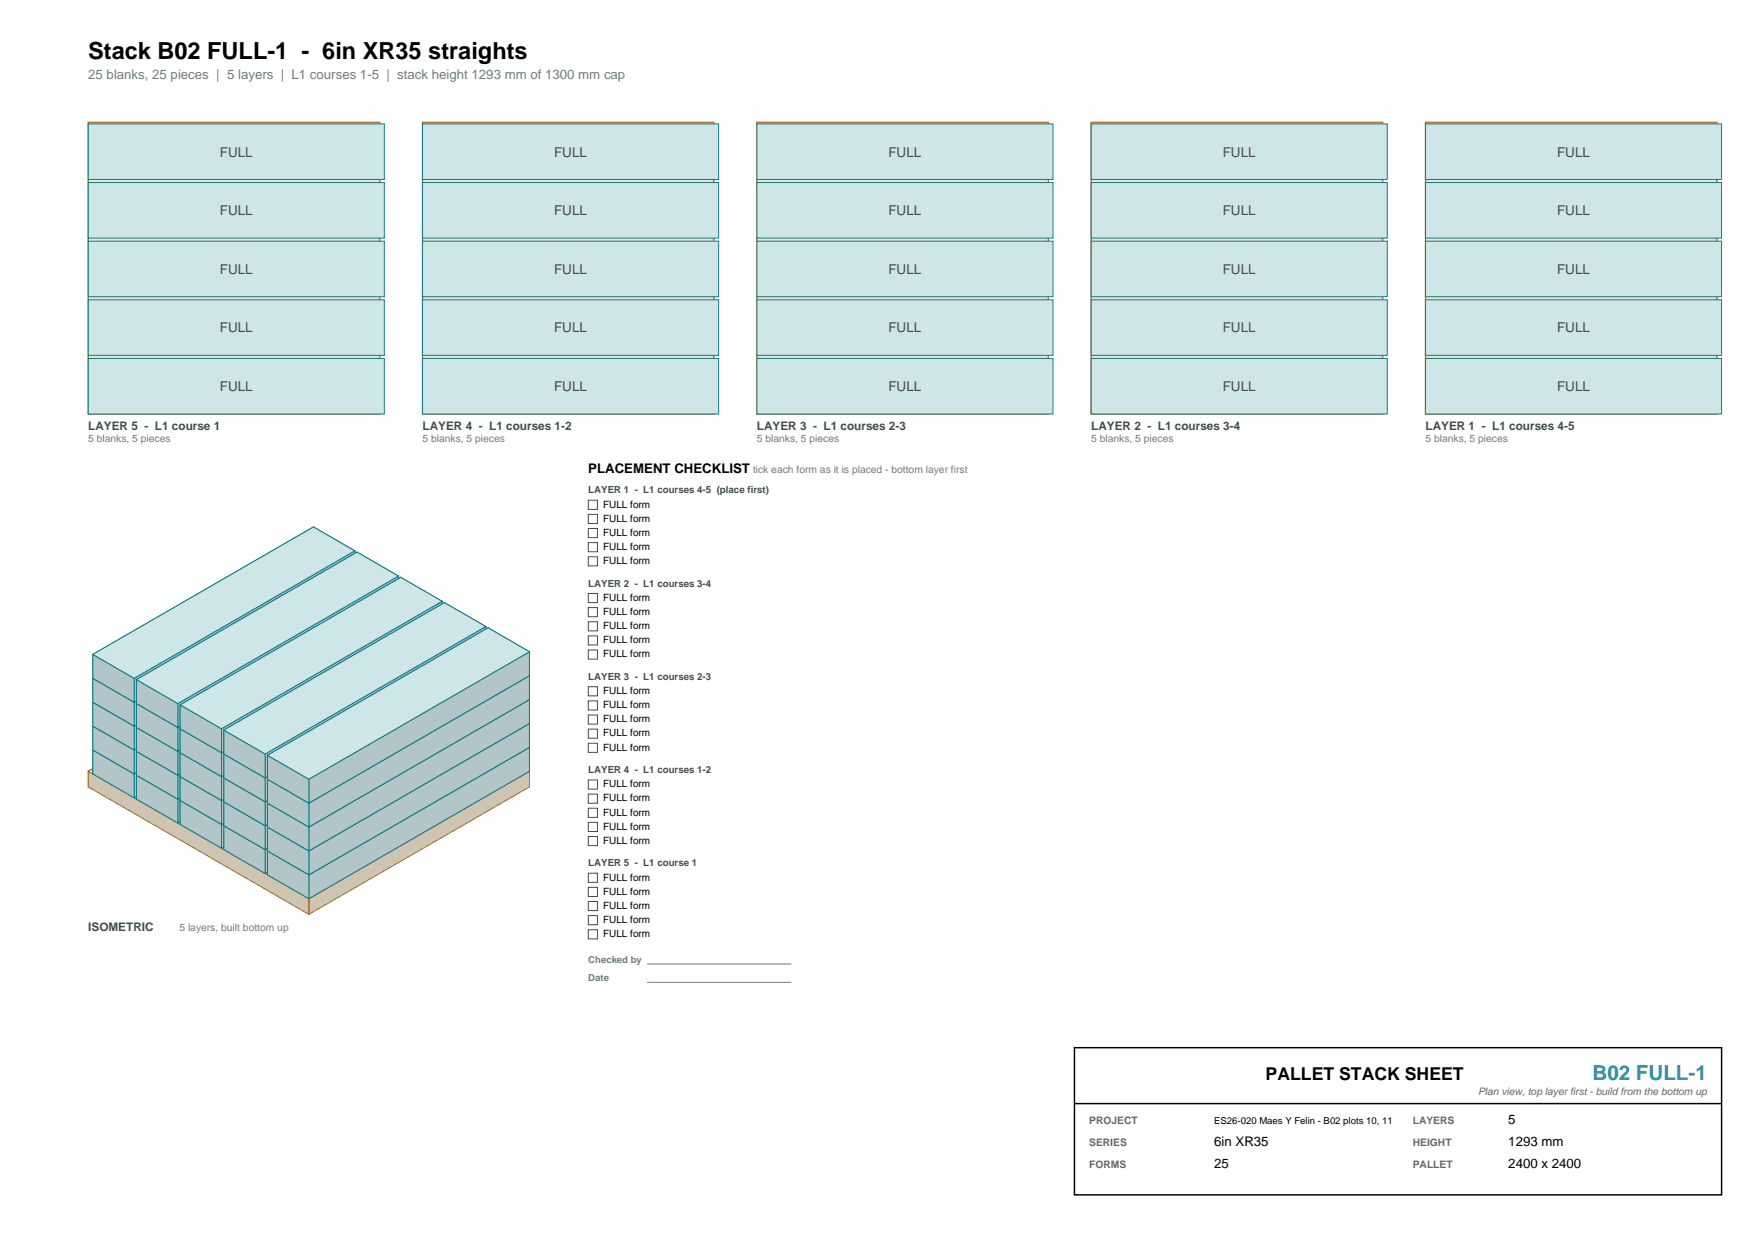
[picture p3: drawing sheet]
<svg xmlns="http://www.w3.org/2000/svg" width="420mm" height="297mm" viewBox="0 0 420 297" stroke-linecap="round" stroke-linejoin="round" font-family="sans-serif">
<path d="M21.2 29.3h69.9v69.9h-69.9z" fill-rule="evenodd" fill="#f0e4ce" stroke="#b4762b" stroke-width=".35"/>
<g fill="#cfe6e9" stroke="#0e7c86" stroke-width=".24">
<path d="M21.2 85.9h71v13.3h-71z" fill-rule="evenodd"/>
<path d="M21.2 71.9h71v13.3h-71z" fill-rule="evenodd"/>
<path d="M21.2 57.8h71v13.3h-71z" fill-rule="evenodd"/>
<path d="M21.2 43.8h71v13.3h-71z" fill-rule="evenodd"/>
<path d="M21.2 29.7h71v13.3h-71z" fill-rule="evenodd"/>
</g>
<path d="M101.4 29.3h69.9v69.9h-69.9z" fill-rule="evenodd" fill="#f0e4ce" stroke="#b4762b" stroke-width=".35"/>
<g fill="#cfe6e9" stroke="#0e7c86" stroke-width=".24">
<path d="M101.4 85.9h71v13.3h-71z" fill-rule="evenodd"/>
<path d="M101.4 71.9h71v13.3h-71z" fill-rule="evenodd"/>
<path d="M101.4 57.8h71v13.3h-71z" fill-rule="evenodd"/>
<path d="M101.4 43.8h71v13.3h-71z" fill-rule="evenodd"/>
<path d="M101.4 29.7h71v13.3h-71z" fill-rule="evenodd"/>
</g>
<path d="M181.5 29.3h69.9v69.9h-69.9z" fill-rule="evenodd" fill="#f0e4ce" stroke="#b4762b" stroke-width=".35"/>
<g fill="#cfe6e9" stroke="#0e7c86" stroke-width=".24">
<path d="M181.5 85.9h71.1v13.3h-71.1z" fill-rule="evenodd"/>
<path d="M181.5 71.9h71.1v13.3h-71.1z" fill-rule="evenodd"/>
<path d="M181.5 57.8h71.1v13.3h-71.1z" fill-rule="evenodd"/>
<path d="M181.5 43.8h71.1v13.3h-71.1z" fill-rule="evenodd"/>
<path d="M181.5 29.7h71.1v13.3h-71.1z" fill-rule="evenodd"/>
</g>
<path d="M261.7 29.3h69.9v69.9h-69.9z" fill-rule="evenodd" fill="#f0e4ce" stroke="#b4762b" stroke-width=".35"/>
<g fill="#cfe6e9" stroke="#0e7c86" stroke-width=".24">
<path d="M261.7 85.9h71.1v13.3h-71.1z" fill-rule="evenodd"/>
<path d="M261.7 71.9h71.1v13.3h-71.1z" fill-rule="evenodd"/>
<path d="M261.7 57.8h71.1v13.3h-71.1z" fill-rule="evenodd"/>
<path d="M261.7 43.8h71.1v13.3h-71.1z" fill-rule="evenodd"/>
<path d="M261.7 29.7h71.1v13.3h-71.1z" fill-rule="evenodd"/>
</g>
<path d="M341.9 29.3h69.9v69.9h-69.9z" fill-rule="evenodd" fill="#f0e4ce" stroke="#b4762b" stroke-width=".35"/>
<g fill="#cfe6e9" stroke="#0e7c86" stroke-width=".24">
<path d="M341.9 85.9h71v13.3h-71z" fill-rule="evenodd"/>
<path d="M341.9 71.9h71v13.3h-71z" fill-rule="evenodd"/>
<path d="M341.9 57.8h71v13.3h-71z" fill-rule="evenodd"/>
<path d="M341.9 43.8h71v13.3h-71z" fill-rule="evenodd"/>
<path d="M341.9 29.7h71v13.3h-71z" fill-rule="evenodd"/>
</g>
<g fill="#cec4b1" stroke="#b4762b" stroke-width=".24">
<path d="M74.1 154.3l52.9 30.6v3.7l-52.9-30.5z" fill-rule="evenodd"/>
<path d="M21.2 184.9l52.9-30.6v3.8l-52.9 30.5z" fill-rule="evenodd"/>
<path d="M74.1 215.4l52.9-30.5v3.7l-52.9 30.6z" fill-rule="evenodd"/>
<path d="M21.2 184.9l52.9 30.5v3.8l-52.9-30.6z" fill-rule="evenodd"/>
</g>
<path d="M21.2 184.9l52.9-30.6 52.9 30.6-52.9 30.5z" fill-rule="evenodd" fill="#f0e4ce" stroke="#b4762b" stroke-width=".24"/>
<g fill="#b2c5c8" stroke="#0e7c86" stroke-width=".24">
<path d="M75.2 149.2l9.9 5.8v5.7l-9.9-5.7z" fill-rule="evenodd"/>
<path d="M22.3 179.8l52.9-30.6v5.8l-52.9 30.5z" fill-rule="evenodd"/>
<path d="M32.2 185.5l52.9-30.5v5.7l-52.9 30.5z" fill-rule="evenodd"/>
<path d="M22.3 179.8l9.9 5.7v5.7l-9.9-5.7z" fill-rule="evenodd"/>
</g>
<path d="M22.3 179.8l52.9-30.6 9.9 5.8-52.9 30.5z" fill-rule="evenodd" fill="#cfe6e9" stroke="#0e7c86" stroke-width=".24"/>
<g fill="#b2c5c8" stroke="#0e7c86" stroke-width=".24">
<path d="M85.7 155.3l9.9 5.7v5.7l-9.9-5.7z" fill-rule="evenodd"/>
<path d="M32.7 185.8l53-30.5v5.7l-53 30.6z" fill-rule="evenodd"/>
<path d="M42.7 191.6l52.9-30.6v5.7l-52.9 30.6z" fill-rule="evenodd"/>
<path d="M32.7 185.8l10 5.8v5.7l-10-5.7z" fill-rule="evenodd"/>
</g>
<path d="M32.7 185.8l53-30.5 9.9 5.7-52.9 30.6z" fill-rule="evenodd" fill="#cfe6e9" stroke="#0e7c86" stroke-width=".24"/>
<g fill="#b2c5c8" stroke="#0e7c86" stroke-width=".24">
<path d="M96.1 161.3l10 5.8v5.7l-10-5.7z" fill-rule="evenodd"/>
<path d="M43.2 191.9l52.9-30.6v5.8l-52.9 30.5z" fill-rule="evenodd"/>
<path d="M53.1 197.6l53-30.5v5.7l-53 30.5z" fill-rule="evenodd"/>
<path d="M43.2 191.9l9.9 5.7v5.7l-9.9-5.7z" fill-rule="evenodd"/>
</g>
<path d="M43.2 191.9l52.9-30.6 10 5.8-53 30.5z" fill-rule="evenodd" fill="#cfe6e9" stroke="#0e7c86" stroke-width=".24"/>
<g fill="#b2c5c8" stroke="#0e7c86" stroke-width=".24">
<path d="M106.6 167.4l9.9 5.7v5.7l-9.9-5.7z" fill-rule="evenodd"/>
<path d="M53.7 197.9l52.9-30.5v5.7l-52.9 30.6z" fill-rule="evenodd"/>
<path d="M63.6 203.7l52.9-30.6v5.7l-52.9 30.6z" fill-rule="evenodd"/>
<path d="M53.7 197.9l9.9 5.8v5.7l-9.9-5.7z" fill-rule="evenodd"/>
</g>
<path d="M53.7 197.9l52.9-30.5 9.9 5.7-52.9 30.6z" fill-rule="evenodd" fill="#cfe6e9" stroke="#0e7c86" stroke-width=".24"/>
<g fill="#b2c5c8" stroke="#0e7c86" stroke-width=".24">
<path d="M117.1 173.4l9.9 5.7v5.8l-9.9-5.8z" fill-rule="evenodd"/>
<path d="M64.2 204l52.9-30.6v5.7l-52.9 30.6z" fill-rule="evenodd"/>
<path d="M74.1 209.7l52.9-30.6v5.8l-52.9 30.5z" fill-rule="evenodd"/>
<path d="M64.2 204l9.9 5.7v5.7l-9.9-5.7z" fill-rule="evenodd"/>
</g>
<path d="M64.2 204l52.9-30.6 9.9 5.7-52.9 30.6z" fill-rule="evenodd" fill="#cfe6e9" stroke="#0e7c86" stroke-width=".24"/>
<g fill="#b2c5c8" stroke="#0e7c86" stroke-width=".24">
<path d="M75.2 143.5l9.9 5.7v5.8l-9.9-5.8z" fill-rule="evenodd"/>
<path d="M22.3 174.1l52.9-30.6v5.7l-52.9 30.6z" fill-rule="evenodd"/>
<path d="M32.2 179.8l52.9-30.6v5.8l-52.9 30.5z" fill-rule="evenodd"/>
<path d="M22.3 174.1l9.9 5.7v5.7l-9.9-5.7z" fill-rule="evenodd"/>
</g>
<path d="M22.3 174.1l52.9-30.6 9.9 5.7-52.9 30.6z" fill-rule="evenodd" fill="#cfe6e9" stroke="#0e7c86" stroke-width=".24"/>
<g fill="#b2c5c8" stroke="#0e7c86" stroke-width=".24">
<path d="M85.7 149.5l9.9 5.8v5.7l-9.9-5.7z" fill-rule="evenodd"/>
<path d="M32.7 180.1l53-30.6v5.8l-53 30.5z" fill-rule="evenodd"/>
<path d="M42.7 185.8l52.9-30.5v5.7l-52.9 30.6z" fill-rule="evenodd"/>
<path d="M32.7 180.1l10 5.7v5.8l-10-5.8z" fill-rule="evenodd"/>
</g>
<path d="M32.7 180.1l53-30.6 9.9 5.8-52.9 30.5z" fill-rule="evenodd" fill="#cfe6e9" stroke="#0e7c86" stroke-width=".24"/>
<g fill="#b2c5c8" stroke="#0e7c86" stroke-width=".24">
<path d="M96.1 155.6l10 5.7v5.8l-10-5.8z" fill-rule="evenodd"/>
<path d="M43.2 186.1l52.9-30.5v5.7l-52.9 30.6z" fill-rule="evenodd"/>
<path d="M53.1 191.9l53-30.6v5.8l-53 30.5z" fill-rule="evenodd"/>
<path d="M43.2 186.1l9.9 5.8v5.7l-9.9-5.7z" fill-rule="evenodd"/>
</g>
<path d="M43.2 186.1l52.9-30.5 10 5.7-53 30.6z" fill-rule="evenodd" fill="#cfe6e9" stroke="#0e7c86" stroke-width=".24"/>
<g fill="#b2c5c8" stroke="#0e7c86" stroke-width=".24">
<path d="M106.6 161.6l9.9 5.8v5.7l-9.9-5.7z" fill-rule="evenodd"/>
<path d="M53.7 192.2l52.9-30.6v5.8l-52.9 30.5z" fill-rule="evenodd"/>
<path d="M63.6 197.9l52.9-30.5v5.7l-52.9 30.6z" fill-rule="evenodd"/>
<path d="M53.7 192.2l9.9 5.7v5.8l-9.9-5.8z" fill-rule="evenodd"/>
</g>
<path d="M53.7 192.2l52.9-30.6 9.9 5.8-52.9 30.5z" fill-rule="evenodd" fill="#cfe6e9" stroke="#0e7c86" stroke-width=".24"/>
<g fill="#b2c5c8" stroke="#0e7c86" stroke-width=".24">
<path d="M117.1 167.7l9.9 5.7v5.7l-9.9-5.7z" fill-rule="evenodd"/>
<path d="M64.2 198.2l52.9-30.5v5.7l-52.9 30.6z" fill-rule="evenodd"/>
<path d="M74.1 204l52.9-30.6v5.7l-52.9 30.6z" fill-rule="evenodd"/>
<path d="M64.2 198.2l9.9 5.8v5.7l-9.9-5.7z" fill-rule="evenodd"/>
</g>
<path d="M64.2 198.2l52.9-30.5 9.9 5.7-52.9 30.6z" fill-rule="evenodd" fill="#cfe6e9" stroke="#0e7c86" stroke-width=".24"/>
<g fill="#b2c5c8" stroke="#0e7c86" stroke-width=".24">
<path d="M75.2 137.8l9.9 5.7v5.7l-9.9-5.7z" fill-rule="evenodd"/>
<path d="M22.3 168.3l52.9-30.5v5.7l-52.9 30.6z" fill-rule="evenodd"/>
<path d="M32.2 174.1l52.9-30.6v5.7l-52.9 30.6z" fill-rule="evenodd"/>
<path d="M22.3 168.3l9.9 5.8v5.7l-9.9-5.7z" fill-rule="evenodd"/>
</g>
<path d="M22.3 168.3l52.9-30.5 9.9 5.7-52.9 30.6z" fill-rule="evenodd" fill="#cfe6e9" stroke="#0e7c86" stroke-width=".24"/>
<g fill="#b2c5c8" stroke="#0e7c86" stroke-width=".24">
<path d="M85.7 143.8l9.9 5.7v5.8l-9.9-5.8z" fill-rule="evenodd"/>
<path d="M32.7 174.4l53-30.6v5.7l-53 30.6z" fill-rule="evenodd"/>
<path d="M42.7 180.1l52.9-30.6v5.8l-52.9 30.5z" fill-rule="evenodd"/>
<path d="M32.7 174.4l10 5.7v5.7l-10-5.7z" fill-rule="evenodd"/>
</g>
<path d="M32.7 174.4l53-30.6 9.9 5.7-52.9 30.6z" fill-rule="evenodd" fill="#cfe6e9" stroke="#0e7c86" stroke-width=".24"/>
<g fill="#b2c5c8" stroke="#0e7c86" stroke-width=".24">
<path d="M96.1 149.9l10 5.7v5.7l-10-5.7z" fill-rule="evenodd"/>
<path d="M43.2 180.4l52.9-30.5v5.7l-52.9 30.5z" fill-rule="evenodd"/>
<path d="M53.1 186.1l53-30.5v5.7l-53 30.6z" fill-rule="evenodd"/>
<path d="M43.2 180.4l9.9 5.7v5.8l-9.9-5.8z" fill-rule="evenodd"/>
</g>
<path d="M43.2 180.4l52.9-30.5 10 5.7-53 30.5z" fill-rule="evenodd" fill="#cfe6e9" stroke="#0e7c86" stroke-width=".24"/>
<g fill="#b2c5c8" stroke="#0e7c86" stroke-width=".24">
<path d="M106.6 155.9l9.9 5.7v5.8l-9.9-5.8z" fill-rule="evenodd"/>
<path d="M53.7 186.5l52.9-30.6v5.7l-52.9 30.6z" fill-rule="evenodd"/>
<path d="M63.6 192.2l52.9-30.6v5.8l-52.9 30.5z" fill-rule="evenodd"/>
<path d="M53.7 186.5l9.9 5.7v5.7l-9.9-5.7z" fill-rule="evenodd"/>
</g>
<path d="M53.7 186.5l52.9-30.6 9.9 5.7-52.9 30.6z" fill-rule="evenodd" fill="#cfe6e9" stroke="#0e7c86" stroke-width=".24"/>
<g fill="#b2c5c8" stroke="#0e7c86" stroke-width=".24">
<path d="M117.1 162l9.9 5.7v5.7l-9.9-5.7z" fill-rule="evenodd"/>
<path d="M64.2 192.5l52.9-30.5v5.7l-52.9 30.5z" fill-rule="evenodd"/>
<path d="M74.1 198.2l52.9-30.5v5.7l-52.9 30.6z" fill-rule="evenodd"/>
<path d="M64.2 192.5l9.9 5.7v5.8l-9.9-5.8z" fill-rule="evenodd"/>
</g>
<path d="M64.2 192.5l52.9-30.5 9.9 5.7-52.9 30.5z" fill-rule="evenodd" fill="#cfe6e9" stroke="#0e7c86" stroke-width=".24"/>
<g fill="#b2c5c8" stroke="#0e7c86" stroke-width=".24">
<path d="M75.2 132l9.9 5.8v5.7l-9.9-5.7z" fill-rule="evenodd"/>
<path d="M22.3 162.6l52.9-30.6v5.8l-52.9 30.5z" fill-rule="evenodd"/>
<path d="M32.2 168.3l52.9-30.5v5.7l-52.9 30.6z" fill-rule="evenodd"/>
<path d="M22.3 162.6l9.9 5.7v5.8l-9.9-5.8z" fill-rule="evenodd"/>
</g>
<path d="M22.3 162.6l52.9-30.6 9.9 5.8-52.9 30.5z" fill-rule="evenodd" fill="#cfe6e9" stroke="#0e7c86" stroke-width=".24"/>
<g fill="#b2c5c8" stroke="#0e7c86" stroke-width=".24">
<path d="M85.7 138.1l9.9 5.7v5.7l-9.9-5.7z" fill-rule="evenodd"/>
<path d="M32.7 168.6l53-30.5v5.7l-53 30.6z" fill-rule="evenodd"/>
<path d="M42.7 174.4l52.9-30.6v5.7l-52.9 30.6z" fill-rule="evenodd"/>
<path d="M32.7 168.6l10 5.8v5.7l-10-5.7z" fill-rule="evenodd"/>
</g>
<path d="M32.7 168.6l53-30.5 9.9 5.7-52.9 30.6z" fill-rule="evenodd" fill="#cfe6e9" stroke="#0e7c86" stroke-width=".24"/>
<g fill="#b2c5c8" stroke="#0e7c86" stroke-width=".24">
<path d="M96.1 144.1l10 5.8v5.7l-10-5.7z" fill-rule="evenodd"/>
<path d="M43.2 174.7l52.9-30.6v5.8l-52.9 30.5z" fill-rule="evenodd"/>
<path d="M53.1 180.4l53-30.5v5.7l-53 30.5z" fill-rule="evenodd"/>
<path d="M43.2 174.7l9.9 5.7v5.7l-9.9-5.7z" fill-rule="evenodd"/>
</g>
<path d="M43.2 174.7l52.9-30.6 10 5.8-53 30.5z" fill-rule="evenodd" fill="#cfe6e9" stroke="#0e7c86" stroke-width=".24"/>
<g fill="#b2c5c8" stroke="#0e7c86" stroke-width=".24">
<path d="M106.6 150.2l9.9 5.7v5.7l-9.9-5.7z" fill-rule="evenodd"/>
<path d="M53.7 180.7l52.9-30.5v5.7l-52.9 30.6z" fill-rule="evenodd"/>
<path d="M63.6 186.5l52.9-30.6v5.7l-52.9 30.6z" fill-rule="evenodd"/>
<path d="M53.7 180.7l9.9 5.8v5.7l-9.9-5.7z" fill-rule="evenodd"/>
</g>
<path d="M53.7 180.7l52.9-30.5 9.9 5.7-52.9 30.6z" fill-rule="evenodd" fill="#cfe6e9" stroke="#0e7c86" stroke-width=".24"/>
<g fill="#b2c5c8" stroke="#0e7c86" stroke-width=".24">
<path d="M117.1 156.2l9.9 5.8v5.7l-9.9-5.7z" fill-rule="evenodd"/>
<path d="M64.2 186.8l52.9-30.6v5.8l-52.9 30.5z" fill-rule="evenodd"/>
<path d="M74.1 192.5l52.9-30.5v5.7l-52.9 30.5z" fill-rule="evenodd"/>
<path d="M64.2 186.8l9.9 5.7v5.7l-9.9-5.7z" fill-rule="evenodd"/>
</g>
<path d="M64.2 186.8l52.9-30.6 9.9 5.8-52.9 30.5z" fill-rule="evenodd" fill="#cfe6e9" stroke="#0e7c86" stroke-width=".24"/>
<g fill="#b2c5c8" stroke="#0e7c86" stroke-width=".24">
<path d="M75.2 126.3l9.9 5.7v5.8l-9.9-5.8z" fill-rule="evenodd"/>
<path d="M22.3 156.9l52.9-30.6v5.7l-52.9 30.6z" fill-rule="evenodd"/>
<path d="M32.2 162.6l52.9-30.6v5.8l-52.9 30.5z" fill-rule="evenodd"/>
<path d="M22.3 156.9l9.9 5.7v5.7l-9.9-5.7z" fill-rule="evenodd"/>
</g>
<path d="M22.3 156.9l52.9-30.6 9.9 5.7-52.9 30.6z" fill-rule="evenodd" fill="#cfe6e9" stroke="#0e7c86" stroke-width=".24"/>
<g fill="#b2c5c8" stroke="#0e7c86" stroke-width=".24">
<path d="M85.7 132.4l9.9 5.7v5.7l-9.9-5.7z" fill-rule="evenodd"/>
<path d="M32.7 162.9l53-30.5v5.7l-53 30.5z" fill-rule="evenodd"/>
<path d="M42.7 168.6l52.9-30.5v5.7l-52.9 30.6z" fill-rule="evenodd"/>
<path d="M32.7 162.9l10 5.7v5.8l-10-5.8z" fill-rule="evenodd"/>
</g>
<path d="M32.7 162.9l53-30.5 9.9 5.7-52.9 30.5z" fill-rule="evenodd" fill="#cfe6e9" stroke="#0e7c86" stroke-width=".24"/>
<g fill="#b2c5c8" stroke="#0e7c86" stroke-width=".24">
<path d="M96.1 138.4l10 5.7v5.8l-10-5.8z" fill-rule="evenodd"/>
<path d="M43.2 169l52.9-30.6v5.7l-52.9 30.6z" fill-rule="evenodd"/>
<path d="M53.1 174.7l53-30.6v5.8l-53 30.5z" fill-rule="evenodd"/>
<path d="M43.2 169l9.9 5.7v5.7l-9.9-5.7z" fill-rule="evenodd"/>
</g>
<path d="M43.2 169l52.9-30.6 10 5.7-53 30.6z" fill-rule="evenodd" fill="#cfe6e9" stroke="#0e7c86" stroke-width=".24"/>
<g fill="#b2c5c8" stroke="#0e7c86" stroke-width=".24">
<path d="M106.6 144.5l9.9 5.7v5.7l-9.9-5.7z" fill-rule="evenodd"/>
<path d="M53.7 175l52.9-30.5v5.7l-52.9 30.5z" fill-rule="evenodd"/>
<path d="M63.6 180.7l52.9-30.5v5.7l-52.9 30.6z" fill-rule="evenodd"/>
<path d="M53.7 175l9.9 5.7v5.8l-9.9-5.8z" fill-rule="evenodd"/>
</g>
<path d="M53.7 175l52.9-30.5 9.9 5.7-52.9 30.5z" fill-rule="evenodd" fill="#cfe6e9" stroke="#0e7c86" stroke-width=".24"/>
<g fill="#b2c5c8" stroke="#0e7c86" stroke-width=".24">
<path d="M117.1 150.5l9.9 5.7v5.8l-9.9-5.8z" fill-rule="evenodd"/>
<path d="M64.2 181.1l52.9-30.6v5.7l-52.9 30.6z" fill-rule="evenodd"/>
<path d="M74.1 186.8l52.9-30.6v5.8l-52.9 30.5z" fill-rule="evenodd"/>
<path d="M64.2 181.1l9.9 5.7v5.7l-9.9-5.7z" fill-rule="evenodd"/>
</g>
<path d="M64.2 181.1l52.9-30.6 9.9 5.7-52.9 30.6z" fill-rule="evenodd" fill="#cfe6e9" stroke="#0e7c86" stroke-width=".24"/>
<g fill="none" stroke="#3d4c50" stroke-width=".24">
<path d="M141.1 119.9h2.2v2.2h-2.2zM141.1 123.3h2.2v2.2h-2.2zM141.1 126.7h2.2v2.2h-2.2zM141.1 130.1h2.2v2.2h-2.2zM141.1 133.5h2.2v2.1h-2.2zM141.1 142.3h2.2v2.2h-2.2zM141.1 145.7h2.2v2.1h-2.2zM141.1 149h2.2v2.2h-2.2zM141.1 152.4h2.2v2.2h-2.2zM141.1 155.8h2.2v2.2h-2.2zM141.1 164.6h2.2v2.2h-2.2zM141.1 168h2.2v2.2h-2.2z"/>
<path d="M141.1 171.4h2.2v2.2h-2.2zM141.1 174.8h2.2v2.2h-2.2zM141.1 178.2h2.2v2.2h-2.2zM141.1 187h2.2v2.2h-2.2zM141.1 190.4h2.2v2.1h-2.2zM141.1 193.7h2.2v2.2h-2.2zM141.1 197.1h2.2v2.2h-2.2zM141.1 200.5h2.2v2.2h-2.2zM141.1 209.3h2.2v2.2h-2.2zM141.1 212.7h2.2v2.2h-2.2zM141.1 216.1h2.2v2.2h-2.2zM141.1 219.5h2.2v2.2h-2.2z"/>
<path d="M141.1 222.9h2.2v2.2h-2.2z"/>
</g>
<path d="M155.2 231.1h34.6M155.2 235.5h34.6" fill="none" stroke="#6b7c81" stroke-width=".24"/>
<path d="M257.7 251.1h155.2v35.3h-155.2z" fill-rule="evenodd" fill="#fff" stroke="#000" stroke-width=".35"/>
<path d="M257.7 264.5h155.2" fill="none" stroke="#000" stroke-width=".35"/>
<text font-size="5.6" x="21.2" y="14.1">Stack B02 FULL-1 - 6in XR35 straights</text>
<text font-size="4.9" fill="#1976d2" x="382" y="258.9">B02 FULL-1</text>
<text font-size="4.2" x="303.6" y="258.9">PALLET STACK SHEET</text>
<text font-size="3.2" fill="#6b7c81" x="21.2" y="19.1">25 blanks, 25 pieces | 5 layers | L1 courses 1-5 | stack height 1293 mm of 1300 mm cap</text>
<g font-size="3.2" fill="#3d4c50">
<text x="52.7" y="37.5">FULL</text>
<text x="132.9" y="37.5">FULL</text>
<text x="213.1" y="37.5">FULL</text>
<text x="293.3" y="37.5">FULL</text>
<text x="373.5" y="37.5">FULL</text>
<text x="52.7" y="51.6">FULL</text>
<text x="132.9" y="51.6">FULL</text>
<text x="213.1" y="51.6">FULL</text>
<text x="293.3" y="51.6">FULL</text>
<text x="373.5" y="51.6">FULL</text>
<text x="52.7" y="65.6">FULL</text>
<text x="132.9" y="65.6">FULL</text>
<text x="213.1" y="65.6">FULL</text>
<text x="293.3" y="65.6">FULL</text>
<text x="373.5" y="65.6">FULL</text>
<text x="52.7" y="79.7">FULL</text>
<text x="132.9" y="79.7">FULL</text>
<text x="213.1" y="79.7">FULL</text>
<text x="293.3" y="79.7">FULL</text>
<text x="373.5" y="79.7">FULL</text>
<text x="52.7" y="93.8">FULL</text>
<text x="132.9" y="93.8">FULL</text>
<text x="213.1" y="93.8">FULL</text>
<text x="293.3" y="93.8">FULL</text>
<text x="373.5" y="93.8">FULL</text>
</g>
<g font-size="3.2">
<text x="141.1" y="113.4">PLACEMENT CHECKLIST</text>
<text x="361.8" y="269.5">5</text>
<text x="291.2" y="274.8">6in XR35</text>
<text x="361.8" y="274.8">1293 mm</text>
<text x="291.2" y="280.1">25</text>
<text x="361.8" y="280.1">2400 x 2400</text>
</g>
<g font-size="2.8" fill="#3d4c50">
<text x="21.2" y="103.1">LAYER 5 - L1 course 1</text>
<text x="101.4" y="103.1">LAYER 4 - L1 courses 1-2</text>
<text x="181.5" y="103.1">LAYER 3 - L1 courses 2-3</text>
<text x="261.7" y="103.1">LAYER 2 - L1 courses 3-4</text>
<text x="341.9" y="103.1">LAYER 1 - L1 courses 4-5</text>
<text x="21.2" y="223.1">ISOMETRIC</text>
</g>
<g font-size="2.5" fill="#6b7c81">
<text x="21.2" y="105.9">5 blanks, 5 pieces</text>
<text x="101.4" y="105.9">5 blanks, 5 pieces</text>
<text x="181.5" y="105.9">5 blanks, 5 pieces</text>
<text x="261.7" y="105.9">5 blanks, 5 pieces</text>
<text x="341.9" y="105.9">5 blanks, 5 pieces</text>
<text x="180.6" y="113.4">tick each form as it is placed - bottom layer first</text>
<text x="43" y="223.1">5 layers, built bottom up</text>
</g>
<g font-size="2.5" fill="#666">
<text x="354.5" y="262.4">Plan view, top layer first - build from the bottom up</text>
<text x="261.3" y="269.5">PROJECT</text>
<text x="338.9" y="269.5">LAYERS</text>
<text x="261.3" y="274.8">SERIES</text>
<text x="338.9" y="274.8">HEIGHT</text>
<text x="261.3" y="280.1">FORMS</text>
<text x="338.9" y="280.1">PALLET</text>
</g>
<g font-size="2.4">
<text x="144.6" y="121.7">FULL form</text>
<text x="144.6" y="125.1">FULL form</text>
<text x="144.6" y="128.5">FULL form</text>
<text x="144.6" y="131.8">FULL form</text>
<text x="144.6" y="135.2">FULL form</text>
<text x="144.6" y="144">FULL form</text>
<text x="144.6" y="147.4">FULL form</text>
<text x="144.6" y="150.8">FULL form</text>
<text x="144.6" y="154.2">FULL form</text>
<text x="144.6" y="157.6">FULL form</text>
<text x="144.6" y="166.4">FULL form</text>
<text x="144.6" y="169.8">FULL form</text>
<text x="144.6" y="173.2">FULL form</text>
<text x="144.6" y="176.5">FULL form</text>
<text x="144.6" y="179.9">FULL form</text>
<text x="144.6" y="188.7">FULL form</text>
<text x="144.6" y="192.1">FULL form</text>
<text x="144.6" y="195.5">FULL form</text>
<text x="144.6" y="198.9">FULL form</text>
<text x="144.6" y="202.3">FULL form</text>
<text x="144.6" y="211.1">FULL form</text>
<text x="144.6" y="214.5">FULL form</text>
<text x="144.6" y="217.9">FULL form</text>
<text x="144.6" y="221.2">FULL form</text>
<text x="144.6" y="224.6">FULL form</text>
</g>
<g font-size="2.3" fill="#3d4c50">
<text x="141.1" y="118.3">LAYER 1 - L1 courses 4-5 (place first)</text>
<text x="141.1" y="140.6">LAYER 2 - L1 courses 3-4</text>
<text x="141.1" y="163">LAYER 3 - L1 courses 2-3</text>
<text x="141.1" y="185.3">LAYER 4 - L1 courses 1-2</text>
<text x="141.1" y="207.7">LAYER 5 - L1 course 1</text>
</g>
<g font-size="2.3" fill="#6b7c81">
<text x="141.1" y="230.7">Checked by</text>
<text x="141.1" y="235.1">Date</text>
</g>
<text font-size="2.3" x="291.2" y="269.5">ES26-020 Maes Y Felin - B02 plots 10, 11</text>
</svg>
